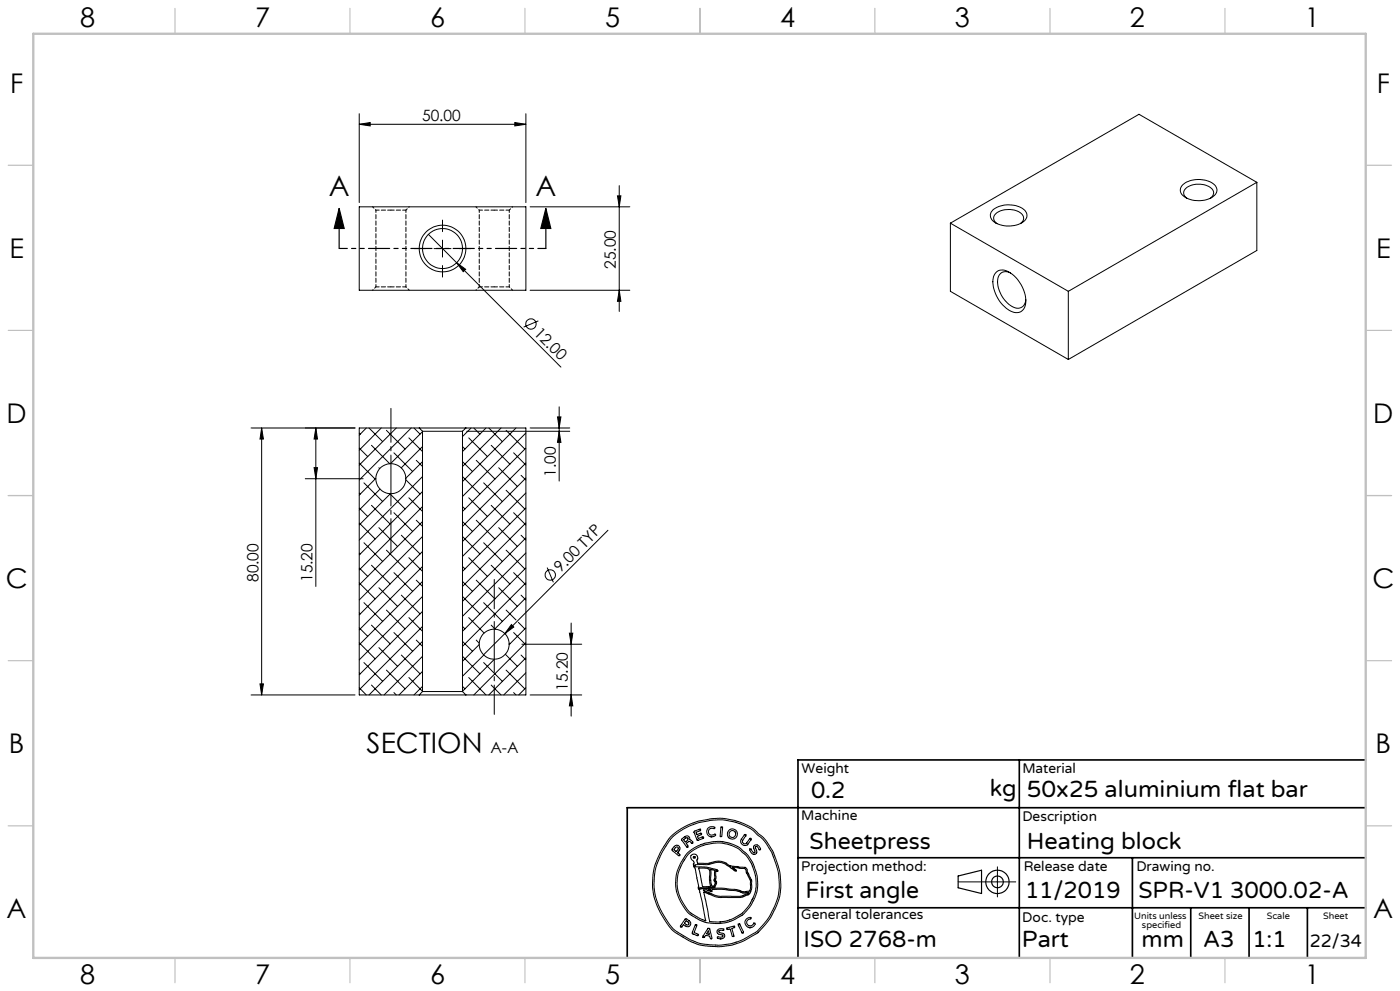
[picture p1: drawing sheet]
<svg xmlns="http://www.w3.org/2000/svg" width="420mm" height="297mm" viewBox="0 0 420 297" stroke-linecap="round" stroke-linejoin="round" font-family="sans-serif">
<g fill="none" stroke="#000" stroke-width=".3">
<path d="M107.8 37.2l3.3-.5v1zM107.8 34.1v26.6M107.8 37.2h50M154.4 36.7l3.4 .5-3.4 .5zM157.8 34.1v26.6M185.2 58.7h1.1l-.5 3.3zM185.8 55.6v37.7M354.9 55.3a7.7 7.7 0 0 1 9.8 .4 2.36 2.36 0 0 1-1.3 3.6 7.7 7.7 0 0 1-9-1.2 2.12 2.12 0 0 1 .5-2.8zM356.1 59.4a1.91 1.91 0 0 1-1-1.9 1.91 1.91 0 0 1 1.4-1.6 6.3 6.3 0 0 1 7.3 1 1.84 1.84 0 0 1-.7 2.5M377 54.6l-35.3-20.3-56.6 32.6M377 54.6l-56.5 32.7M377 54.6v20.5l-56.5 32.6"/>
<path d="M107.8 62h50v25h-50zM124.2 74.5h3.5M128.5 70.2l8.5 8.5M130.2 74.5h5.1M132.8 66v3.4M132.8 72v5M132.8 79.6v3.4M137 78.7l2.7 2-.7 .7zM137 78.7l31.3 31.3M137.8 74.5h3.5M159 62h29.9M285.1 66.9l35.4 20.4"/>
<path d="M285.1 66.9v20.4l35.4 20.4M297.9 62.9a7.9 7.9 0 0 1 9.8 .4 2.49 2.49 0 0 1-1.8 3.8 7.6 7.6 0 0 1-8.5-1.5 2.06 2.06 0 0 1 .5-2.7zM299.1 67a1.91 1.91 0 0 1-1-1.9 1.91 1.91 0 0 1 1.4-1.6 6.3 6.3 0 0 1 7.3 1 1.78 1.78 0 0 1-.7 2.5M159 87h29.9M161.5 96.2l-4.4 1.8M185.8 87l.5 3.3h-1.1zM298.7 81.8a3.2 3.2 0 0 1 4.6 .1 10.2 10.2 0 0 1 4.3 9.8 2.9 2.9 0 0 1-4.8 1.3 10.4 10.4 0 0 1-4.7-10.1zM303.2 81.8a2.52 2.52 0 0 0-2.9 0 2.52 2.52 0 0 0-1 2.7 8.7 8.7 0 0 0 5.6 7.9 2.42 2.42 0 0 0 2.8-2.7M320.5 87.3v20.4M75.3 128.3h31.2M78.5 128.3l.5 3.3h-1zM78.5 128.3v80"/>
<path d="M94.8 128.3v47.5M94.8 128.3l.5 3.3h-1.1zM107.8 138.8l4.7 4.8M107.8 134.3l2.5 2.5M107.8 129.8l.3 .3M109.9 128.3l-2.1 2.1M110.7 128.3l4.1 4.1M111.4 133.5l5.5 5.5M114.4 128.3l-6.6 6.6M115.9 129l5.6 5.6M118.2 135.7l5.6 5.6M118.9 128.3l-11.1 11.1"/>
<path d="M122.7 131.2l4.1 4.1M123.4 128.3l-15.6 15.6M124.2 128.3l1.8 1.8M124.9 138l1.9 1.8M125.8 128.3h14M125.8 128.3h-18v80h18M125.8 128.3l1 1M126.8 129.3h11.9M126.8 129.3v78M126.8 129.4l-9.6 9.6M126.8 133.8l-6.4 6.4M126.8 138.4l-5.1 4.9"/>
<path d="M138.7 129.3v78M138.7 138.4l3 2.9M138.7 133.8l.8 .8M139.8 128.3h18v80h-18M139.8 128.3l-1.1 1M140 129.3h30.9M140.6 131.2l5.6 5.6M141.3 128.3l-2.6 2.5M142.1 128.3l1.9 1.8M142.9 138l5.6 5.6M145.8 128.3l-7.1 7M146.6 128.3l4.1 4.1"/>
<path d="M147.4 133.5l5.6 5.6M150.3 128.3l-11.6 11.5M151.8 129l5.6 5.6M154.1 135.7l3.7 3.7M154.8 128.3l-16.1 16M157.8 129.8l-19.1 19M157.8 134.3l-19.1 19M157.8 138.8l-19.1 19M159 128.3h11.9M167.3 125h1l-.6 3.3zM167.7 121.9v22.3M167.7 129.3l.6 3.3h-1z"/>
<path d="M91.6 143.5h17.3M94.2 140.2h1.1l-.5 3.3zM107.8 156.7l4.7 4.8M107.8 152.3l2.5 2.5M107.8 147.7l.3 .4M109.2 144.7l5.6 5.6M111.4 151.4l5.7 5.7M112.7 143.4l-4.9 5M113.7 158.1l5.6 5.7M113.7 140.2l.2 .2M114 146.6l-6.2 6.3M116.9 148l4.6 4.5"/>
<path d="M117.1 148l-9.3 9.3M118.2 153.7l5.6 5.6M121.7 143.8l4.3 4.3M122.7 149.2l4.1 4.1M124.9 155.9l1.9 1.9M126.8 142.8l-19 19.1M126.8 147.3l-19 19M126.8 151.8l-19 19M126.8 156.3l-19 19M138.7 156.3l3 3M138.7 151.8l.8 .7M138.7 142.8l5.3 5.3"/>
<path d="M140.6 149.2l5.6 5.6M142.9 155.9l5.6 5.6M145.1 144.7l5.6 5.6M147.4 151.4l5.6 5.7M149.6 158.1l5.6 5.7M149.6 140.2l5.6 5.6M151.8 146.9l5.6 5.6M154.1 153.7l3.7 3.6M156.3 142.4l1.5 1.5M157.8 143.3l-19.1 19M157.8 147.7l-19.1 19.1M157.8 152.3l-19.1 18.9"/>
<path d="M157.8 156.7l-19.1 19.1M182.4 158.9l-31 31M107.8 174.7l4.7 4.8M107.8 170.2l2.5 2.6M107.8 165.7l.3 .3M109.2 162.7l5.6 5.6M111.4 169.4l5.7 5.6M113.7 176.1l5.6 5.6M115.9 164.9l5.6 5.6M118.2 171.6l5.6 5.6M120.4 160.4l5.6 5.6M120.4 178.4l5.6 5.6"/>
<path d="M122.7 167.1l4.1 4.1M124.9 173.9l1.9 1.9M126.8 160.8l-19 19M126.8 165.3l-19 19M126.8 169.8l-19 19M126.8 174.3l-19 18.9M126.8 178.7l-19 19.1M138.7 178.7l5.3 5.3M138.7 174.3l3 2.9M138.7 169.8l.8 .7M138.7 160.8l5.3 5.2M140.6 167.1l5.6 5.7"/>
<path d="M142.9 173.9l5.6 5.6M145.1 162.7l5.6 5.6M147.4 169.4l5.6 5.6M149.6 176.1l5.6 5.6M151.8 164.9l5.6 5.6M154.1 171.6l3.7 3.7M156.3 178.4l1.5 1.4M156.3 160.4l1.5 1.5M157.8 161.2l-19.1 19M157.8 165.7l-19.1 19M157.8 170.2l-19.1 19M157.8 174.7l-19.1 19"/>
<path d="M157.8 179.2l-9.4 9.4M164.1 170.1l1.9 4.4M107.8 192.6l4.7 4.8M107.8 188.2l2.5 2.5M107.8 183.7l.3 .3M109.2 198.6l5.6 5.6M109.2 180.6l5.6 5.6M111.4 187.4l5.7 5.6M113.7 194.1l5.6 5.6M115.9 182.8l5.6 5.7M118.2 189.6l5.6 5.6M120.4 196.3l5.6 5.6"/>
<path d="M122.7 185.1l4.1 4.1M124.9 191.8l1.9 1.9M126.8 183.2l-19 19M126.8 187.7l-19 19M126.8 192.2l-16.1 16.1M126.8 196.7l-11.6 11.6M138.7 196.7l5.3 5.2M138.7 192.2l3 3M138.7 187.7l.8 .8M140.6 185.1l4.6 4.6M142.9 191.8l.9 1M143.8 193.2l-5.1 5"/>
<path d="M145.1 198.6l5.6 5.6M145.1 180.6l5.6 5.6M145.1 196.3l-6.4 6.4M147.4 187.4l1.2 1.2M148.3 197.6l-9.6 9.6M151.4 189.9l-6.3 6.3M151.5 189.9h.1M151.6 196.1l3.6 3.6M151.8 182.8l3 3M152.8 192.8l.2 .2M153.4 187.2l.7 .7-2.7 2zM154.1 189.6l3.7 3.6"/>
<path d="M155.5 186.5l1.9 2M156.3 196.3l1.5 1.5M156.6 193.1h17.9M157.8 188.2l-5 5M157.8 192.6l-15.7 15.7M157.8 197.2l-11.2 11.1M170.8 189.8h1l-.5 3.3zM171.3 186.7v27.9M75.3 208.3h31.2M78 205h1l-.5 3.3zM107.8 206.1l2.1 2.2M107.8 201.6l.3 .3"/>
<path d="M111.4 205.3l3 3M115.9 200.8l5.6 5.6M118.2 207.6l.7 .7M122.7 203.1l4.1 4.1M125.8 208.3h14M126.8 207.3h11.9M126.8 207.3l-1 1M126.8 201.2l-7.1 7.1M126.8 205.7l-2.6 2.6M138.7 207.3l1.1 1M138.7 205.7l.8 .7M140.6 203.1l5.2 5.2"/>
<path d="M147.4 205.3l2.9 3M151.8 200.8l5.6 5.6M154.1 207.6l.7 .7M157.8 201.6l-6.7 6.7M157.8 206.1l-2.2 2.2M159 208.3h15.5M171.3 208.3l.5 3.3h-1zM201.2 250.8l3.2-2.5 3.4-1.6 1.8-.6 3.4-.7 3.2-.2 4.1 .6 3.3 1.2 2.4 1.4 3.1 2.6 2.7 4.1 1.5 4 .7 2.8 .2 4.3-.5 3.2-2.2 5.1-1.7 2.3-2.5 2.8-3.9 2.2-2.4 1-2.1 .6-3.7 .3-4.1-.3-2.1-.5-3-1.4-4.5-2.9-2.2-3.1-2.1-3.9-1-2.8-.4-2.8 .1-3.9 .7-3.3 2-4.3zM201.8 250.8l3.3-2.4 3.5-1.5 4.6-1.1 3.7-.1 3.6 .7 3.8 1.5 1.4 .8 3.2 2.9 2.6 3.9 1.2 3.2 .9 3.2 .2 4.2-.5 3-.9 2.6-1.3 2.6-1.2 1.7-2.9 3.3-4.1 2.3-3.4 1.2-3 .4h-2.8l-3.5-.4-2.8-1-4.2-2.5-1.7-1.4-2.3-3.4-1.7-3.3-1-3.1-.3-3.2 .3-3.7 .6-2.4 1.8-3.8zM202.4 253.6l.8-.3 .7 .6v.7l-.6 .9 .7 .6-.1 .3h-.3l-2-1.6zM202.7 254l.5-.2 .3 .4-.6 1-.7-.5zM204.5 251.4l1.2-.8h.7l.5 .5v.6l.5 .1 .5 .8-.3 .2-.7-.6-.4 .1-.6 .4 .5 .8-.3 .4-1.6-2.1z"/>
<path d="M205.1 251.6l.9-.6 .4 .3v.4l-.8 .6zM206.1 253.9h.1M206.4 256.1l1.9-1.5 3.3-1.5 3.6-.5 3.1 .4 3.1 1.3 2 1.6 1.9 2.7 .8 1.9 .7 2.7-.1 3.7-.8 2.2-1.7 2.9-1.6 1.8-3.1 1.7-1.8 .6-1.8 .2-2.4-.1a.7 .7 0 0 1-.8-.9l-1.6-8 4.5 1.7 6.9-.1 2.1-.8 .5-.7 .4-1.3v-2.2l-1.3-2.5-.1-.9-.5-.5-4.5-.5-1.7-1-1.5-.4-1.3 .1-2.1 .6h-3.2l-.2-1.1 .2-.6-.2-.7-.7-.4-.9 .2-.3 .4 .1 .6 .9 1-.1 1.4 .5 .7 1 5.3-.2 .6 .4 .5 .3 1.1 1.6 8.2-1.4-.6-3.1-1.8-.8-.7-2-3.1-1.1-3-.2-2.4 .4-2.8 1.1-2.8zM208.2 249.2l1.9-.7v.5l-1.3 .4v.3l.3 .5 1.1-.5 .3 .2-.1 .3-1.2 .4 .3 .7 1.3-.5 .2 .1v.3l-1.8 .6zM209.3 251.9h.1M212.4 248.2l.9-.4 1.1 .1-.1 .5-.9-.2-.6 .3-.3 .9 .6 .8 .8 .1 .6-.3 .2 .4-1 .4-1.2-.3-.5-1.1zM213.3 250.8h.1M216.4 247.8h.2l.2 .4-.3 2.4-.3 .2-.2-.4zM223.3 250.2l.4-.1 .1 .3-1.1 1.6 .4 .8h.7l1.2-1.6 .4 .2-1 1.6-.6 .4-1.1-.3-.5-.9 .2-.7zM224.9 254.5l.3-.1 .6 .9 .6 .2-.3-1.8 .5-.5 .8 .2 .8 1-.3 .3-.7-1h-.5l-.1 .4 .4 1.4-.6 .6-1-.5zM226.1 256h.1M299.2 259.8v9"/>
<path d="M202.9 266.9l-.2-2.4 .3-3 1.1-2.6 1.6-2.6 1.5-1.5 2.2-1.3 2-.8 2.4-.4 2.3-.1 2.3 .4 3.4 1.4 2.2 1.9 1.2 1.7 .9 1.7 1.1 3.3 .1 2.8-.2 1.8-.6 1.8-1.5 2.7-2.4 2.6-2.7 1.5-2.3 .8-2.8 .2-3.1-.3-2-.8-2.4-1.5-1.1-.8-1.7-2.6-1-2-.6-1.9M205.6 275.4l.3-.1 1.1 .9 .2 1-.4 .4-.7 .1-1.1-.6-.5 .7h-.3v-.3zM205.8 275.9l.9 .6-.1 .6-.4 .1-.9-.5zM208.6 277.2l.3-.1 .2 .3-.9 2.1 1.2 .5 .1 .2-.2 .3-1.7-.8zM210.1 266.4h.1M210.2 266.4l6.5-.2 4.2 .4 2.2 .7h.4M211 266.7h1l1.5 .5 .1-.6 3-.1 4.4 .5 2 .7 1.7-.2-.5 .4-2.1 .7h-6l-1.9-.4-3.1-1.2zM212 260.3l-2.4-.2 1.1 5.6 2.5-.1-.4-1.9 .1-2.6-.2-.7-.7-.1M212.4 278.2l.5 .2 .7 2.6-.2 .3h-.3l-.2-.7-.2-.1-1-.2-.4 .6-.4-.1zM212.5 278.9l.3 1.1-.9-.1zM212.6 266.6h-.1M212.7 266.6h.5l.1 .2z"/>
<path d="M213.1 260.6l1.4 .2v2.3l-.3 .8 .4 .7-.4 .9-.3 .1h-.3l-.3-1v-3.1zM214.8 260.9l.1 .1M214.8 261v2.2l-.2 .6 .4 .5v.4l-.5 1-.6 .3-4.1 .1 .3 .3M214.9 261l.3 .2 .2-.3-.6-.3-2.7-.7-3.5-.2-.2-.5 3.8-.1 2.5-.6 1.2-.1 1.5 .5 3.3 2.2 .2-.3-1.2-.8 3.8 .3 1.7 3.9v1.8l-.3 1.1-1.4 .2M215.2 278.8l.8-.5 1.1 .2-.1 .4-.9-.1-.5 .3 .2 .4 1.5 .5 .1 .6-.4 .6-1 .2-.8-.3 .2-.4 1 .2 .5-.3-.1-.4-1.5-.5-.2-.4zM216 276.3h.1M218.1 278.2l2.1-.7 .2 .2-.1 .3-.8 .2 .7 2.2-.1 .3-.5-.2-.6-2.1-.8 .2zM221.5 277l.4-.1 1.1 2.4v.2h-.4zM222.7 279.6h.1M223.5 267.3h.1M223.9 275.4l1.3-.4v.3l-.6 .3-.5 .4v.9l.5 .6h.6l1.2-.9 .2 .3-.4 .6-1.1 .6-1.1-.5-.5-1zM224.9 278h.1"/>
<path d="M287.4 264.3h17.3M213.2 281.3h.1M216 281.4h.1"/>
<circle cx="132.8" cy="74.5" r="6"/>
<circle cx="132.8" cy="74.5" r="7"/>
<circle cx="159.3" cy="97.1" r="1.56"/>
<circle cx="117.2" cy="143.5" r="4.5"/>
<circle cx="165.1" cy="172.3" r="1.56"/>
<circle cx="148.3" cy="193.1" r="4.5"/>
<circle cx="208.3" cy="256.9" r=".26"/>
<circle cx="219.7" cy="250" r="1.51"/>
<circle cx="219.7" cy="250" r="1.01"/>
</g>
<g fill="none" stroke="#000" stroke-width=".35">
<path d="M101.7 62.5l1.6 6h-3zM101.7 62.5v12M163.8 62.5l1.4 6h-3zM163.8 62.5v12M287.4 262.5l7.1-1.7v7l-7.1-1.7z"/>
<circle cx="299.2" cy="264.3" r="3.5"/>
<circle cx="299.2" cy="264.3" r="1.75"/>
</g>
<path d="M117.3 122.4v43.2" fill="none" stroke="#000" stroke-width=".3" stroke-dasharray="15.2 1.3 1.3 1.3" stroke-dashoffset="5.1"/>
<path d="M148.3 214.1v-40.4" fill="none" stroke="#000" stroke-width=".3" stroke-dasharray="15.2 1.3 1.3 1.3" stroke-dashoffset="6.5"/>
<path d="M163.8 74.5h-62" fill="none" stroke="#000" stroke-width=".35" stroke-dasharray="6.3 1.3 1.3 1.3 1.3 1.3" stroke-dashoffset="3.9"/>
<path d="M305.8 227.7v59.2M409.7 227.7h-170.3v59.2M239.4 257.1h170.3M339.7 257.1v29.9M409.7 242.1h-221.5v45M239.4 272.1h170.3M357.2 272.1v14.8M374.7 272.1v14.8M392.2 272.1v14.8" fill="none" stroke="#000" stroke-width=".5"/>
<g fill="none" stroke="#c0c0c0" stroke-width=".35">
<path d="M52.5 2.5v7.5M105 2.5v7.5M157.5 2.5v7.5M210 2.5v7.5M262.5 2.5v7.5M315 2.5v7.5M367.5 2.5v7.5M2.5 49.5h7.5M410 49.5h7.5M2.5 99h7.5M410 99h7.5M2.5 148.5h7.5"/>
<path d="M410 148.5h7.5M2.5 198h7.5M410 198h7.5M2.5 247.5h7.5M410 247.5h7.5M52.5 287v7.5M105 287v7.5M157.5 287v7.5M210 287v7.5M262.5 287v7.5M315 287v7.5M367.5 287v7.5"/>
</g>
<path d="M10 10.1h399.7v277h-399.7z" fill="none" stroke="#c0c0c0" stroke-width=".7"/>
<g fill="#000">
<path d="M137 78.7l2.7 2-.7 .7zM153.4 187.2l.7 .7-2.7 2z"/>
<path d="M107.8 37.2l3.3-.5v1zM154.4 36.7l3.4 .5-3.4 .5z"/>
<path d="M163.8 62.5l1.4 6h-3zM101.7 62.5l1.6 6h-3z"/>
<path d="M185.2 58.7h1.1l-.5 3.3zM185.8 87l.5 3.3h-1.1zM78.5 128.3l.5 3.3h-1zM78 205h1l-.5 3.3zM170.8 189.8h1l-.5 3.3zM171.3 208.3l.5 3.3h-1z"/>
<path d="M94.2 140.2h1.1l-.5 3.3zM94.8 128.3l.5 3.3h-1.1zM167.7 129.3l.6 3.3h-1zM167.3 125h1l-.6 3.3z"/>
</g>
<path d="M112.8 63h4.5M117.3 63h4.5M143.8 63h4.5M148.3 63h4.5M117.3 86h-4.5M121.8 86h-4.5M148.3 86h-4.5M152.8 86h-4.5" fill="none" stroke="#000" stroke-width=".3" stroke-dasharray="1.3 .6" stroke-dashoffset=".3"/>
<path d="M111.8 62l1 1M121.8 63l1-1M142.8 62l1 1M152.8 63l1-1M112.8 86l-1 1M122.8 87l-1-1M143.8 86l-1 1M153.8 87l-1-1" fill="none" stroke="#000" stroke-width=".3" stroke-dasharray="1.3 .6" stroke-dashoffset=".7"/>
<path d="M112.8 63v23M143.8 63v23M121.8 86v-23M152.8 86v-23" fill="none" stroke="#000" stroke-width=".3" stroke-dasharray="1.3 .6" stroke-dashoffset=".6"/>
<g font-size="8.5">
<text x="98.7" y="58.7">A</text>
<text x="160.7" y="58.7">A</text>
<text x="110" y="225.8">SECTION</text>
</g>
<g font-size="8.1">
<text x="24" y="8">8</text>
<text x="76.5" y="8">7</text>
<text x="129" y="8">6</text>
<text x="181.5" y="8">5</text>
<text x="234" y="8">4</text>
<text x="286.5" y="8">3</text>
<text x="339" y="8">2</text>
<text x="391.5" y="8">1</text>
<text x="3" y="27.7">F</text>
<text x="413" y="27.7">F</text>
<text x="2.8" y="77.2">E</text>
<text x="412.8" y="77.2">E</text>
<text x="2" y="126.7">D</text>
<text x="412" y="126.7">D</text>
<text x="1.7" y="176.2">C</text>
<text x="411.7" y="176.2">C</text>
<text x="2.7" y="225.7">B</text>
<text x="412.7" y="225.7">B</text>
<text x="2" y="275.2">A</text>
<text x="412" y="275.2">A</text>
<text x="24" y="295">8</text>
<text x="76.5" y="295">7</text>
<text x="129" y="295">6</text>
<text x="181.5" y="295">5</text>
<text x="234" y="295">4</text>
<text x="286.5" y="295">3</text>
<text x="339" y="295">2</text>
<text x="391.5" y="295">1</text>
</g>
<g font-size="7.1">
<text x="243.3" y="239.1">0.2</text>
<text x="297" y="238.5">kg</text>
<text x="308" y="239">50x25 aluminium flat bar</text>
<text x="242.9" y="254.4">Sheetpress</text>
<text x="308" y="254.4">Heating block</text>
<text x="241.6" y="269.2">First angle</text>
<text x="307.5" y="269.2">11/2019</text>
<text x="341.5" y="269.2">SPR-V1 3000.02-A</text>
<text x="241.1" y="283.7">ISO 2768-m</text>
<text x="306.6" y="283.9">Part</text>
<text x="342.5" y="283.9">mm</text>
<text x="360.9" y="283.9">A3</text>
<text x="375.7" y="283.9">1:1</text>
</g>
<text font-size="5.4" x="392.9" y="283.8">22/34</text>
<g font-size="4.7">
<text x="126.6" y="36.2">50.00</text>
<text x="184.8" y="80.6" transform="rotate(-90 184.8 80.6)">25.00</text>
<text x="159.9" y="100.1" transform="rotate(45 159.9 100.1)">12.00</text>
<text x="166.8" y="142.9" transform="rotate(-90 166.8 142.9)">1.00</text>
<text x="168.1" y="171.7" transform="rotate(-45 168.1 171.7)">9.00 TYP</text>
<text x="77.5" y="174.5" transform="rotate(-90 77.5 174.5)">80.00</text>
<text x="93.8" y="174.5" transform="rotate(-90 93.8 174.5)">15.20</text>
<text x="170.3" y="207.1" transform="rotate(-90 170.3 207.1)">15.20</text>
<text x="147.1" y="225.8">A-A</text>
</g>
<g font-size="4.2">
<text x="240.5" y="231.7">Weight</text>
<text x="306.7" y="231.7">Material</text>
<text x="240.4" y="245.9">Machine</text>
<text x="306.7" y="246.1">Description</text>
<text x="240.4" y="261.1">Projection method:</text>
<text x="307.1" y="261">Release date</text>
<text x="340.9" y="261">Drawing no.</text>
<text x="240.4" y="275.6">General tolerances</text>
<text x="306.7" y="276.3">Doc. type</text>
</g>
<g font-size="2.8">
<text x="340.3" y="275.3">Units unless</text>
<text x="359.6" y="275.3">Sheet size</text>
<text x="380" y="275.3">Scale</text>
<text x="396.9" y="275.3">Sheet</text>
<text x="342.6" y="278.2">specified</text>
</g>
</svg>
